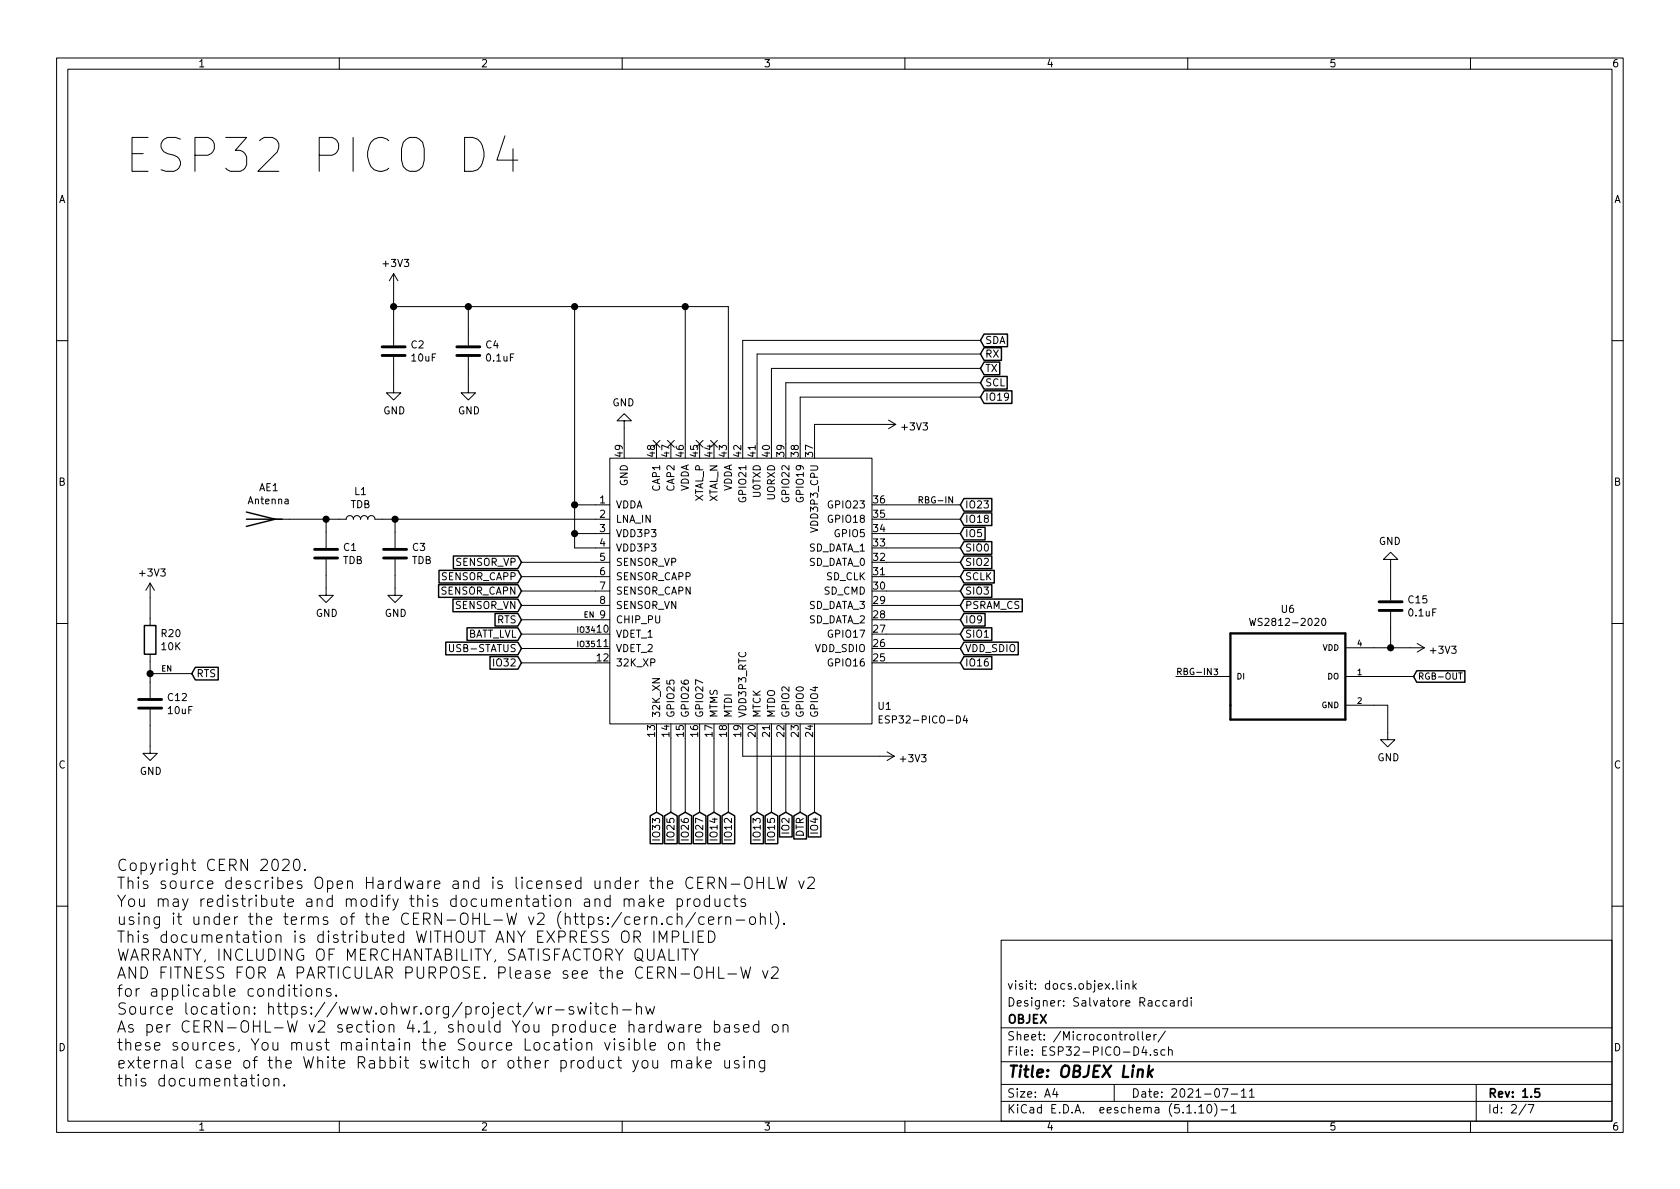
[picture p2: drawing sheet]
<svg xmlns="http://www.w3.org/2000/svg" width="297mm" height="210mm" viewBox="0 0 297 210" stroke-linecap="round" stroke-linejoin="round" font-family="sans-serif">
<g fill="none" stroke="#000" stroke-width=".18">
<path d="M10 10.3h277v189.9h-277zM12 12.2h273v186.1h-273zM60 10.3v1.9M110 10.3v1.9M160 10.3v1.9M210 10.3v1.9M260 10.3v1.9M89.3 24l-1.4 4.3h3.7M90.7 26.3v4M69.6 48.4l-.8 1.3M69.6 48.4v12.7M69.6 48.4l.8 1.3"/>
<path d="M69.6 54.2h59.2v24.3M82.8 54.2v6.9M101.6 54.2v42.7h6.2M121.2 54.2v24.3M10 60.2h2M69.6 63.1v6.4h1.3l-1.3 1.2-1.3-1.2h1.3M82.8 63.1v6.4h1.3l-1.3 1.2-1.3-1.2h1.3M110.4 74.4h1.2l-1.2-1.3-1.3 1.3h1.3v4.1M115.5 77.9l1.2 1.2M116.7 77.9l-1.2 1.2M118 77.9l1.2 1.2M119.2 77.9l-1.2 1.2"/>
<path d="M123.1 77.9l1.2 1.2M124.3 77.9l-1.2 1.2M125.6 77.9l1.2 1.2M126.8 77.9l-1.2 1.2M157.1 74.3l1.3 .8M158.4 75.1h-14.4v3.4M158.4 75.1l-1.3 .7M173.4 65.1h-37v13.4M173.4 70.2h-31.9v8.3M173.4 67.7h-34.5v10.8M173.4 62.6h-39.5v15.9M173.4 60.2h-42.1v18.3"/>
<path d="M285 60.2h2M48.6 91.8h12.6a.63 .63 0 0 1 .6-.6 .63 .63 0 0 1 .7 .6 .63 .63 0 0 1 .6-.6 .63 .63 0 0 1 .7 .6 .63 .63 0 0 1 .6-.6 .63 .63 0 0 1 .6 .6 .63 .63 0 0 1 .7-.6 .63 .63 0 0 1 .6 .6h41.5M57.7 98.9v6.4h1.2l-1.2 1.2-1.3-1.2h1.3M57.7 91.8v5.1M69.8 98.9v6.4h1.3l-1.3 1.2-1.2-1.2h1.2M69.8 91.8v5.1M92.2 99.4h15.6M101.6 89.3h6.2M101.6 94.4h6.2M107.8 81h46.4v47h-46.4zM156.7 91.8h13.1M156.7 89.3h13.1"/>
<path d="M156.7 94.4h13.1M156.7 96.9h13.1M156.7 99.4h13.1M168.4 87.8v1.1l-.6-1.1v1.1M245.9 98.9h1.2l-1.2-1.2-1.3 1.2h1.3v7.3M10 110.3h2M26.5 103.1v7.5M26.5 115.7v7.7M26.5 103.1l-.7 1.3M26.5 103.1l.8 1.3M26.5 119.1h7.4M79.5 114v1l.2 .2h.4l.1-.2v-1"/>
<path d="M92.2 102h15.6M92.2 104.5h15.6M92.2 107.1h15.6M92.2 109.6h15.6M92.2 114.7h13.1M92.2 112.1h13.1M92.2 117.2h13.1M156.7 102h13.1M156.7 104.5h13.1M156.7 107.1h13.1M156.7 109.6h13.1M156.7 114.7h13.1"/>
<path d="M156.7 112.1h13.1M156.7 117.2h13.1M207.9 119.6h9.7M214.1 118.2v1.1l-.6-1.1v1.1M220.9 109.3l.3 1.3 .3-.9 .2 .9 .3-1.3M233.8 109.5l.2-.2a.67 .67 0 0 1 .4 .7 .67 .67 0 0 1-.4 .6l-.3-.5zM237.9 119.6h12M237.9 114.5h13.9M245.9 108.2v6.3M250.6 113.8l1.2 .7M251.8 114.5l-1.2 .8M257.9 119h.6"/>
<path d="M285 110.3h2M26.5 125.5v7.7h1.3l-1.3 1.3-1.2-1.3h1.2M116.1 130.6v13M118.6 130.6v13M121.2 130.6v13M123.7 130.6v13M126.2 130.6v13M128.8 130.6v13M131.3 130.6v3.1h26.8M133.9 130.6v13M136.4 130.6v13M138.9 130.6v13"/>
<path d="M141.5 130.6v13M144 130.6v13M155.4 127.2h.5M156 126.6h-.6v1.3h.6M156.8 133l1.3 .7M158.1 133.7l-1.3 .8M170.6 126.5l-.3 .9h.8M170.9 127v.9M237.9 124.7h7.5v6.1h1.2l-1.2 1.3-1.3-1.3h1.3M50 152.1l.3-.2h.4a.49 .49 0 0 1 .4 .6l-.1 .3-1.1 1.1h1.2M52.1 152.1a.49 .49 0 0 1 .5-.2 .49 .49 0 0 1 .3 .4 1.03 1.03 0 0 1-.6 1.6 1.18 1.18 0 0 1-.3-1.6zM53.9 153.7v.2l-.1-.1 .1-.1v.2"/>
<path d="M110.4 159.2a.49 .49 0 0 1 .8 0v1.1M110.4 158.9v1.4M111.2 159.2l.1-.2a.48 .48 0 0 1 .8 .2v1.1M113 159l.2-.1 .6 .1 .1 1.3M113.9 159.4l-.7 .1a.39 .39 0 0 0-.3 .4 .39 .39 0 0 0 .3 .4l.7-.1M114.9 158.3v2M115 159.5l.6 .8M115.6 158.9l-.7 .8M116.4 159.6l.9-.2-.1-.4-.5-.1-.3 .3 .1 1 .2 .1 .5-.1M119.7 159l.6-.1 .4 .4v.6l-.2 .3-.2 .1-.6-.1M119.7 158.9v2.1M121.5 158.9v1.4"/>
<path d="M122.1 158.9l-.4 .1-.2 .3M122.8 159.2a.55 .55 0 0 1 .5-.3 .55 .55 0 0 1 .4 .4v.6a.55 .55 0 0 1-.5 .4 .55 .55 0 0 1-.5-.4zM123.4 156.1h.6M124.3 155.1h-.9v2h.9M125.2 156.2h.7a.54 .54 0 0 0 .4-.6 .54 .54 0 0 0-.4-.5h-.7v2M125.5 159l-.6-.1-.4 .4v.6l.2 .3 .2 .1 .6-.1M125.5 158.3v2M125.7 156.2l.6 .9M126.4 158.9l.1 1.3a.53 .53 0 0 0 .8-.1M127.3 158.9v1.4M128.3 155.1v2l-1.1-2v2M129.1 159l-.6-.1-.4 .4v.6l.2 .3 .2 .1 .6-.1"/>
<path d="M129.3 156.4h1.5M129.7 158.9h.7M129.9 158.3v1.7l.1 .2 .4 .1M131.8 155.4a.66 .66 0 0 1 .7-.3 .66 .66 0 0 1 .5 .7v.6a.66 .66 0 0 1-.3 .7 .66 .66 0 0 1-.7-.1 1.58 1.58 0 0 1-.2-1.6zM131.8 159a.5 .5 0 0 0-.8 .2l.1 .3a.68 .68 0 0 1 .8 .4l-.1 .3-.2 .1-.6-.1M133.9 155.1v2M133.9 156.1h1.1M135 155.1v2M136 155.1v2h.9M137.4 155.1l.5 2 .4-1.4 .3 1.4 .5-2M141.2 155.8l.5 1.3 .5-1.3M142.8 155.3l.3-.2h.5l.3 .2 .1 .4-.1 .3-1.2 1.1h1.3"/>
<path d="M10 160.2h2M51.8 174.8h.8M52.1 174.2v1.7l.1 .2 .4 .1M53.2 174.2v.1h.1l-.1-.1v.1M53.2 174.8v1.4M54.2 175a.55 .55 0 0 1 .5-.2 .55 .55 0 0 1 .4 .4v.6a.56 .56 0 0 1-.5 .4 .56 .56 0 0 1-.5-.4zM56 175a.5 .5 0 0 1 .8 .1v1.1M56 174.8v1.4M58.5 174.9l-.5-.1-.3 .3 .1 .3 .7 .2 .1 .2-.1 .3-.2 .1-.6-.1M59.4 176l.1 .1-.1 .1-.1-.1 .1-.1v.2M94.7 178l.4 1.3 .4-.9 .3 .9 .4-1.3M97 178v1.3"/>
<path d="M97.6 178l-.4 .1-.2 .3M98.2 178.6h1.5M101.4 178.1l-.5-.1-.3 .3 .1 .3 .7 .2 .1 .2-.1 .2-.2 .1-.6-.1M102.1 178l.4 1.3 .4-.9 .4 .9 .4-1.3M104.4 177.3l-.1 .1h.2l-.1-.1v.2M104.4 178v1.3M105.1 178h.8M105.4 177.3v1.7l.1 .2 .4 .1M107.4 178.1l-.6-.1-.3 .4v.6l.1 .2 .2 .1 .6-.1M108.3 178.2a.52 .52 0 0 1 .7-.1l.1 1.2M108.3 177.3v2M110.1 178.6h1.5"/>
<path d="M112.2 162.8l.9-.2-.1-.4-.5-.1-.3 .3 .1 1 .2 .1 .5-.1M112.5 178.2a.5 .5 0 0 1 .9 .1v1M112.5 177.3v2M114 162.1v1.4M114.2 178l.4 1.3 .3-.9 .4 .9 .4-1.3M114.6 162.1l-.4 .1-.2 .3M115.2 162.3a.49 .49 0 0 1 .9 .1v1.1M115.2 162.1v1.4M115.6 164.6v2M116.6 166.6v-2l.6 1.5 .7-1.5v2M117 163.3l.1 .1-.1 .1-.1-.1 .1-.1v.2M118.9 162.2l-.6-.1-.4 .4v.6l.2 .3 .2 .1 .6-.1"/>
<path d="M118.9 165.7h.7a.54 .54 0 0 0 .4-.5 .54 .54 0 0 0-.4-.6h-.7v2M119.7 162.3a.47 .47 0 0 1 .9 .1v1.1M119.7 161.5v2M120.9 164.6v2h.9M122.1 167.8l.7 1.1 .6-1.1M122.5 164.6v2M122.8 168.9v.9M123 161.4l-1.7 2.6M123.4 165.6h.7M124.4 164.6h-1v2h1M124.5 162.2l-.6-.1-.4 .4v.6l.2 .3 .2 .1 .6-.1M125 171v2"/>
<path d="M125 171.9h1.1M125.3 162.8l.9-.2-.1-.4-.5-.1-.3 .3 .1 1 .2 .1 .5-.1M125.3 164.6a1.06 1.06 0 0 1 1.1 .7 1.06 1.06 0 0 1-.4 1.2l-.7 .1zM126.1 171v2M127.1 171v2h.9M127.1 162.1v1.4M127.7 162.1l-.4 .1-.2 .3M128.3 162.3a.52 .52 0 0 1 .8-.1l.1 1.3M128.3 162.1v1.4M128.7 172.2h1.5M130.1 162.7h1.6M131 171l.5 2 .4-1.5 .3 1.5 .5-2"/>
<path d="M132.6 162.3a.55 .55 0 0 1 .6-.2 .55 .55 0 0 1 .4 .4v.6a.54 .54 0 0 1-.5 .4 .54 .54 0 0 1-.6-.4zM134.4 162.3a.49 .49 0 0 1 .9 .1v1.1M134.4 161.5v2M134.8 171.6l.5 1.4 .5-1.4M136.2 161.5v1.7l.4 .3M136.4 171.2l.3-.2h.5l.3 .2 .1 .3-.1 .4-1.2 1.1h1.3M137.1 161.2a2.29 2.29 0 0 1 0 3M138.6 163.3l.1 .1-.1 .1v-.2v.2M177 166.3h108v32h-108zM197.5 173.4v1.3l.2 .2M198.3 173.4v.2M198.3 173.9v1"/>
<path d="M199 174.1l.2-.2 .3 .1 .1 .9M199 173.9v1M200.3 173.4v1.5M200.5 174.4l.4 .5M200.9 173.9l-.6 .6M206.3 177l-.4-.1-.3 .3 .1 .6 .2 .1 .4-.1M207 177h.5l.1 .9M207.6 177.3l-.5 .1-.2 .2 .1 .2 .1 .1 .5-.1M208.3 176.9v1M208.8 176.9l-.3 .1-.2 .2M209.9 177l-.4-.1-.3 .3v.6l.3 .1 .4-.1M209.9 176.4v1.5"/>
<path d="M210.6 176.4v.2M210.6 176.9v1M285 160.2h2M45.7 190.7v1.3M46.7 190.8a.52 .52 0 0 1 .9 .3v.6a.54 .54 0 0 1-.5 .4 .54 .54 0 0 1-.6-.4v-.6zM48.4 190.9a.52 .52 0 0 1 .8-.1l.1 1.2M48.4 190.7v1.3M50.3 191.8v.2l-.1-.1 .1-.1v.2M60 198.3v1.9M106.9 184.3l.5 1.4 .5-1.4M108.6 184.3v1.4M110 198.3v1.9"/>
<path d="M110.3 184.4l-.5-.1-.3 .3 .1 .3 .7 .2 .1 .2-.1 .3-.2 .1-.6-.1M111.2 184.3v1.4M111.9 187.5l.5 1.4M112.2 184.4l.6-.1 .3 .4v.6l-.2 .3-.1 .1-.6-.1M112.2 183.7v2M112.9 187.5l-.7 1.9-.3 .1M113.7 187.6a.52 .52 0 0 1 .9 .3v.6a.54 .54 0 0 1-.6 .4 .54 .54 0 0 1-.5-.4v-.6zM114 183.7v1.7l.3 .3M114.9 185l1-.2-.1-.4-.6-.1-.3 .3 .1 1 .2 .1 .6-.1M115.4 187.5l.1 1.3a.52 .52 0 0 0 .8-.1M116.3 187.5v1.4M117.7 181.2l.4 1.3 .4-.9 .4 .9 .4-1.3"/>
<path d="M118.3 184.6a.55 .55 0 0 1 .5-.3 .55 .55 0 0 1 .5 .4v.6a.55 .55 0 0 1-.6 .4 .55 .55 0 0 1-.5-.4zM118.8 187.7a.52 .52 0 0 1 .7-.1l.1 1.3M118.8 187.5v1.4M119.6 187.8l.1-.2a.48 .48 0 0 1 .8 .2v1.1M120 181.3l.2-.1 .6 .1 .1 1.2M120.1 184.6a.47 .47 0 0 1 .9 0v1.1M120.1 184.3v1.4M120.9 181.7l-.7 .1a.39 .39 0 0 0-.3 .3 .39 .39 0 0 0 .3 .4l.7-.1M121.4 187.6l.2-.1 .6 .1 .1 1.3M121.8 181.2v1.3M122.3 188l-.7 .1a.39 .39 0 0 0-.3 .4 .39 .39 0 0 0 .3 .4l.7-.1M122.4 181.2l-.4 .1-.2 .3"/>
<path d="M123 181.8l.9-.1-.1-.4-.5-.1-.3 .3 .1 .9 .2 .1 .5-.1M123.2 184.3h.7M123.3 186.9v2M123.4 183.7v1.7l.1 .2 .4 .1M123.4 188.1l.6 .8M124 187.5l-.7 .8M124.6 184.6a.5 .5 0 0 1 .9 0v1.1M124.6 183.7v2M124.8 188.2l1-.2-.1-.4-.6-.1-.3 .3 .1 1 .2 .1 .6-.1M126.3 181.3l.6-.1 .4 .4v.5l-.2 .3-.2 .1-.6-.1M126.3 185l1-.2-.1-.4-.6-.1-.3 .3 .1 1 .2 .1 .6-.1M126.3 180.5v2"/>
<path d="M128.1 181.3l.2-.1 .6 .1 .1 1.2M128.1 187.5l.1 1.3a.52 .52 0 0 0 .8-.1M129 181.7l-.7 .1a.39 .39 0 0 0-.3 .3 .39 .39 0 0 0 .3 .4l.7-.1M129 187.5v1.4M130.6 181.3a.48 .48 0 0 0-.8 .2l.1 .3a.68 .68 0 0 1 .8 .3l-.3 .4-.6-.1M130.6 187.6a.48 .48 0 0 0-.8 .2l.1 .3a.68 .68 0 0 1 .8 .4l-.3 .4-.6-.1M131.5 181.8l.9-.1-.1-.4-.5-.1-.3 .3 .1 .9 .2 .1 .5-.1M131.6 186.9l-.1 .1h.2l-.1-.1v.1M131.6 187.5v1.4M132.5 187.7a.49 .49 0 0 1 .9 .1v1.1M132.5 187.5v1.4M134.2 181.3l-.6-.1-.4 .4v.5l.2 .3 .2 .1 .6-.1"/>
<path d="M134.2 180.5v2M135.2 187.5v1.6a.56 .56 0 0 1-.9 .3M135.2 187.6l-.6-.1-.4 .4v.6l.2 .3 .2 .1 .6-.1M136.6 181.4a.55 .55 0 0 1 .6-.2 .55 .55 0 0 1 .4 .4v.5a.54 .54 0 0 1-.5 .4 .54 .54 0 0 1-.5-.4zM138.5 181.4a.49 .49 0 0 1 .8 .1v1M138.5 181.2v1.3M160 198.3v1.9M177 194.8h108M177 191.8h108M177 187.8h108M177 181.8h108M186.5 192.5l-.4 1h1"/>
<path d="M186.8 193v1M197 191.8v3M199.8 183.1l.3-.2 .4 .2v.7l-.2 .1-.5-.1zM201.2 182.4v1.3l.2 .2M202 182.4v1.3l.2 .2M202.3 185l-.4 1.1h.9M202.6 185.6v1M202.7 183.4l.7-.1-.1-.3-.4-.1-.2 .2 .1 .7h.5M203.4 186.5v.1M204 182.9v1M204.5 182.9l-.5 .3M204.6 185.7a.37 .37 0 0 0-.6 .1l.1 .2 .5 .2 .1 .1-.2 .3-.5-.1"/>
<path d="M206 185.7l-.5-.1-.2 .3v.6l.2 .1 .5-.1M206 182.3l-1.3 2M206.6 185.7h.1a.37 .37 0 0 1 .6 .1v.8M206.6 185.1v1.5M210 198.3v1.9M211.3 196.7v.1M212 195.8l.4-.5v1.5M212 196.8h.8M213.5 195.5l.2-.2a.81 .81 0 0 1 .6 .6 .81 .81 0 0 1-.3 .8l-.1 .1a.79 .79 0 0 1-.4-1.3zM214.8 195.1a1.79 1.79 0 0 1 0 2.3M215.9 196.3h1.1M216.1 192.5h1l-.6 1.5"/>
<path d="M217.7 195.8l.4-.5v1.5M217.7 193.5h1.1M217.7 196.8h.8M219.5 193l.4-.5v1.5M219.5 194h.8M220.9 193l.4-.5v1.5M220.9 194h.9M260 198.3v1.9M261 191.8v6.5M269.8 195.2l-1.2 2M270.2 195.3h1l-.6 1.5"/>
</g>
<path d="M272.2 192.5h-.8v.7l.2-.1 .5 .1 .1 .2v.5l-.2 .1-.6-.1" fill="none" stroke="#000" stroke-width=".3"/>
<path d="M217.6 112h20.3v15.2h-20.3zM203.2 188.4l-.3 2M203.2 189.7l.5 .7M203.9 189.1l-.9 .8" fill="none" stroke="#000" stroke-width=".41"/>
<path d="M67.6 62.9h4M67.6 61.3h4M80.8 62.9h4M80.8 61.3h4M55.6 98.7h4.1M55.6 97.1h4.1M67.8 98.7h4.1M67.8 97.1h4.1M243.8 107.9h4.1M243.8 106.4h4.1M24.5 125.2h4.1M24.5 123.7h4.1" fill="none" stroke="#000" stroke-width=".51"/>
<g fill="none" stroke="#000" stroke-width=".25">
<path d="M174 59.1h4.1v2.2h-4.1l-.6-1.1zM174 64h2.8v2.3h-2.8l-.6-1.2zM174 69.1h4.9v2.2h-4.9l-.6-1.1zM174 66.6h4.1v2.2h-4.1l-.6-1.1zM174 61.5h3.1v2.2h-3.1l-.6-1.1zM43.6 90.5l5 1.3-5 1.3M43.6 91.8h6.3M80.2 98.3h11.4l.6 1.1-.6 1.2h-11.4zM170.4 93.2h3.8v2.3h-3.8l-.6-1.1zM170.4 98.3h5v2.3h-5l-.6-1.2zM170.4 95.8h5v2.2h-5l-.6-1.1zM170.4 90.7h5v2.2h-5l-.6-1.1z"/>
<path d="M170.4 88.2h5v2.2h-5l-.6-1.1zM25.5 110.6h2.1v5.1h-2.1zM34.5 118h4.1v2.2h-4.1l-.6-1.1zM77.5 103.4h14.1l.6 1.1-.6 1.1h-14.1zM77.6 100.9h14l.6 1.1-.6 1.1h-14zM78.8 113.6h12.8l.6 1.1-.6 1.1h-12.8zM80.1 105.9h11.5l.6 1.2-.6 1.1h-11.5zM82.6 111h9l.6 1.1-.6 1.2h-9zM86.6 116.1h5l.6 1.1-.6 1.1h-5zM87.5 108.5h4.1l.6 1.1-.6 1.1h-4.1zM170.4 113.6h9.6v2.2h-9.6l-.6-1.1zM170.4 111h5v2.3h-5l-.6-1.2z"/>
<path d="M170.4 105.9h10.3v2.3h-10.3l-.6-1.1zM170.4 103.4h5v2.2h-5l-.6-1.1zM170.4 100.9h5.4v2.2h-5.4l-.6-1.1zM170.4 108.5h3.8v2.2h-3.8l-.6-1.1zM170.4 116.1h5v2.2h-5l-.6-1.1zM250.5 118.6h8.5v2h-8.5l-.6-1zM115 144.3l1.1-.7 1.1 .7v4.9h-2.2zM117.5 144.3l1.1-.7 1.1 .7v4.9h-2.2zM120 144.3l1.2-.7 1.1 .7v4.9h-2.3zM122.6 144.3l1.1-.7 1.1 .7v4.9h-2.2zM125.1 144.3l1.1-.7 1.2 .7v4.9h-2.3zM127.7 144.3l1.1-.7 1.1 .7v4.9h-2.2z"/>
<path d="M132.7 144.3l1.2-.7 1.1 .7v4.9h-2.3zM135.3 144.3l1.1-.7 1.1 .7v4.9h-2.2zM137.8 144.3l1.1-.7 1.2 .7v3.7h-2.3zM140.4 144.3l1.1-.7 1.1 .7v4.1h-2.2zM142.9 144.3l1.1-.7 1.1 .7v3.7h-2.2z"/>
</g>
<g fill="#000" stroke="#000" stroke-width=".25">
<circle cx="69.6" cy="54.2" r=".51"/>
<circle cx="82.8" cy="54.2" r=".51"/>
<circle cx="101.6" cy="54.2" r=".51"/>
<circle cx="121.2" cy="54.2" r=".51"/>
<circle cx="57.7" cy="91.8" r=".51"/>
<circle cx="69.9" cy="91.8" r=".51"/>
<circle cx="101.6" cy="94.4" r=".51"/>
<circle cx="101.6" cy="89.3" r=".51"/>
<circle cx="26.5" cy="119.1" r=".51"/>
<circle cx="245.9" cy="114.5" r=".51"/>
</g>
<text font-size="8.3" x="21.8" y="30.6">ESP32 PICO D4</text>
<g font-size="2.8">
<text x="20.6" y="154">Copyright CERN 2020.</text>
<text x="20.6" y="157.2">This source describes Open Hardware and is licensed under the CERN-OHLW v2</text>
<text x="20.6" y="160.4">You may redistribute and modify this documentation and make products</text>
<text x="20.6" y="163.6">using it under the terms of the CERN-OHL-W v2 (https:/cern.ch/cern-ohl).</text>
<text x="20.6" y="166.7">This documentation is distributed WITHOUT ANY EXPRESS OR IMPLIED</text>
<text x="20.6" y="169.9">WARRANTY, INCLUDING OF MERCHANTABILITY, SATISFACTORY QUALITY</text>
<text x="20.6" y="173.1">AND FITNESS FOR A PARTICULAR PURPOSE. Please see the CERN-OHL-W v2</text>
<text x="20.6" y="176.3">for applicable conditions.</text>
<text x="20.6" y="179.4">Source location: https://www.ohwr.org/project/wr-switch-hw</text>
<text x="20.6" y="182.6">As per CERN-OHL-W v2 section 4.1, should You produce hardware based on</text>
<text x="20.6" y="185.8">these sources, You must maintain the Source Location visible on the</text>
<text x="20.6" y="189">external case of the White Rabbit switch or other product you make using</text>
<text x="178" y="190.5">Title: OBJEX Link</text>
<text x="20.6" y="192.1">this documentation.</text>
</g>
<g font-size="2.1">
<text x="178" y="178">Designer: Salvatore Raccardi</text>
<text x="178" y="175">visit: docs.objex.link</text>
<text x="178" y="184">Sheet: /Microcontroller/</text>
<text x="178" y="181">OBJEX</text>
<text x="178" y="186.7">File: ESP32-PICO-D4.sch</text>
<text x="178" y="196.9">KiCad E.D.A. eeschema (5.1.10)-1</text>
<text x="178" y="194.1">Size: A4</text>
<text x="200" y="194.1">Date: 2021-07-11</text>
<text x="263" y="194.1">Rev: 1.5</text>
<text x="263" y="196.9">Id: 2/7</text>
</g>
<g font-size="1.8">
<text x="35" y="11.9">1</text>
<text x="85" y="11.9">2</text>
<text x="135" y="11.9">3</text>
<text x="185" y="11.9">4</text>
<text x="235" y="11.9">5</text>
<text x="285" y="11.9">6</text>
<text x="10.4" y="35.9">A</text>
<text x="285.4" y="35.9">A</text>
<text x="67.9" y="47.2">+3V3</text>
<text x="72.7" y="61.6">C2</text>
<text x="72.8" y="63.9">10uF</text>
<text x="85.9" y="61.6">C4</text>
<text x="86.1" y="63.9">0.1uF</text>
<text x="174.1" y="65.8">TX</text>
<text x="174.1" y="63.2">RX</text>
<text x="174.1" y="60.8">SDA</text>
<text x="108.3" y="71.9">GND</text>
<text x="174.1" y="70.9">IO19</text>
<text x="174.1" y="68.3">SCL</text>
<text x="67.8" y="73.3">GND</text>
<text x="81" y="73.3">GND</text>
<text x="159.6" y="76.1">+3V3</text>
<text x="110.1" y="80.7" transform="rotate(-90 110.1 80.7)">49</text>
<text x="115.8" y="80.7" transform="rotate(-90 115.8 80.7)">48</text>
<text x="118.4" y="80.7" transform="rotate(-90 118.4 80.7)">47</text>
<text x="120.9" y="80.7" transform="rotate(-90 120.9 80.7)">46</text>
<text x="123.4" y="80.7" transform="rotate(-90 123.4 80.7)">45</text>
<text x="126" y="80.7" transform="rotate(-90 126 80.7)">44</text>
<text x="128.5" y="80.7" transform="rotate(-90 128.5 80.7)">43</text>
<text x="131.1" y="80.7" transform="rotate(-90 131.1 80.7)">42</text>
<text x="133.6" y="80.7" transform="rotate(-90 133.6 80.7)">41</text>
<text x="136.1" y="80.7" transform="rotate(-90 136.1 80.7)">40</text>
<text x="138.7" y="80.7" transform="rotate(-90 138.7 80.7)">39</text>
<text x="141.2" y="80.7" transform="rotate(-90 141.2 80.7)">38</text>
<text x="143.8" y="80.7" transform="rotate(-90 143.8 80.7)">37</text>
<text x="10.4" y="85.9">B</text>
<text x="44" y="89.2">Antenna</text>
<text x="45.8" y="86.9">AE1</text>
<text x="62" y="89.9">TDB</text>
<text x="62.7" y="87.5">L1</text>
<text x="106.1" y="89">1</text>
<text x="108.8" y="89.9">VDDA</text>
<text x="111" y="86" transform="rotate(-90 111 86)">GND</text>
<text x="116.7" y="86.8" transform="rotate(-90 116.7 86.8)">CAP1</text>
<text x="119.3" y="86.8" transform="rotate(-90 119.3 86.8)">CAP2</text>
<text x="121.8" y="87" transform="rotate(-90 121.8 87)">VDDA</text>
<text x="124.3" y="88.8" transform="rotate(-90 124.3 88.8)">XTAL_P</text>
<text x="126.9" y="88.9" transform="rotate(-90 126.9 88.9)">XTAL_N</text>
<text x="129.4" y="87" transform="rotate(-90 129.4 87)">VDDA</text>
<text x="132" y="88.4" transform="rotate(-90 132 88.4)">GPIO21</text>
<text x="134.5" y="87.8" transform="rotate(-90 134.5 87.8)">U0TXD</text>
<text x="137" y="88.4" transform="rotate(-90 137 88.4)">UORXD</text>
<text x="139.6" y="88.4" transform="rotate(-90 139.6 88.4)">GPIO22</text>
<text x="142.1" y="88.4" transform="rotate(-90 142.1 88.4)">GPIO19</text>
<text x="146.8" y="89.9">GPIO23</text>
<text x="154.5" y="89">36</text>
<text x="170.6" y="89.9">IO23</text>
<text x="285.4" y="85.9">B</text>
<text x="106.1" y="91.6">2</text>
<text x="106.1" y="94.1">3</text>
<text x="108.8" y="92.5">LNA_IN</text>
<text x="108.8" y="95">VDD3P3</text>
<text x="144.7" y="93.6" transform="rotate(-90 144.7 93.6)">VDD3P3_CPU</text>
<text x="146.8" y="92.5">GPIO18</text>
<text x="147.8" y="95">GPIO5</text>
<text x="154.5" y="94.1">34</text>
<text x="154.5" y="91.6">35</text>
<text x="170.6" y="95">IO5</text>
<text x="170.6" y="92.5">IO18</text>
<text x="24.8" y="101.9">+3V3</text>
<text x="60.6" y="99.7">TDB</text>
<text x="60.8" y="97.4">C1</text>
<text x="72.8" y="99.7">TDB</text>
<text x="73" y="97.4">C3</text>
<text x="80.6" y="100.1">SENSOR_VP</text>
<text x="106.1" y="96.6">4</text>
<text x="106.1" y="99.2">5</text>
<text x="106.1" y="101.7">6</text>
<text x="108.8" y="97.5">VDD3P3</text>
<text x="108.8" y="100.1">SENSOR_VP</text>
<text x="142.8" y="100.1">SD_DATA_0</text>
<text x="142.8" y="97.5">SD_DATA_1</text>
<text x="154.5" y="101.7">31</text>
<text x="154.5" y="99.2">32</text>
<text x="154.5" y="96.6">33</text>
<text x="170.6" y="100.1">SIO2</text>
<text x="170.6" y="97.5">SIO0</text>
<text x="243.8" y="96.4">GND</text>
<text x="78" y="105.2">SENSOR_CAPN</text>
<text x="78.1" y="102.6">SENSOR_CAPP</text>
<text x="80.5" y="107.7">SENSOR_VN</text>
<text x="106.1" y="104.3">7</text>
<text x="106.1" y="106.8">8</text>
<text x="108.8" y="102.6">SENSOR_CAPP</text>
<text x="108.8" y="105.2">SENSOR_CAPN</text>
<text x="108.8" y="107.7">SENSOR_VN</text>
<text x="142.8" y="107.7">SD_DATA_3</text>
<text x="145.7" y="105.2">SD_CMD</text>
<text x="146.1" y="102.6">SD_CLK</text>
<text x="154.5" y="106.8">29</text>
<text x="154.5" y="104.3">30</text>
<text x="170.6" y="107.7">PSRAM_CS</text>
<text x="170.6" y="105.2">SIO3</text>
<text x="170.6" y="102.6">SCLK</text>
<text x="249.1" y="106.7">C15</text>
<text x="28.6" y="112.7">R20</text>
<text x="55.8" y="109.1">GND</text>
<text x="68" y="109.1">GND</text>
<text x="82.4" y="112.8">BATT_LVL</text>
<text x="87.9" y="110.2">RTS</text>
<text x="105.6" y="111.9">10</text>
<text x="106.1" y="109.3">9</text>
<text x="108.8" y="112.8">VDET_1</text>
<text x="108.8" y="110.2">CHIP_PU</text>
<text x="142.8" y="110.2">SD_DATA_2</text>
<text x="146.8" y="112.8">GPIO17</text>
<text x="154.5" y="111.9">27</text>
<text x="154.5" y="109.3">28</text>
<text x="170.6" y="112.8">SIO1</text>
<text x="170.6" y="110.2">IO9</text>
<text x="222.1" y="110.7">WS2812-2020</text>
<text x="226.6" y="108.4">U6</text>
<text x="249.2" y="109">0.1uF</text>
<text x="28.6" y="115">10K</text>
<text x="34.7" y="119.8">RTS</text>
<text x="80" y="115.3">USB-STATUS</text>
<text x="87.6" y="117.9">IO32</text>
<text x="105.6" y="114.4">11</text>
<text x="105.6" y="117">12</text>
<text x="108.8" y="115.3">VDET_2</text>
<text x="108.8" y="117.9">32K_XP</text>
<text x="144.1" y="115.3">VDD_SDIO</text>
<text x="146.8" y="117.9">GPIO16</text>
<text x="154.5" y="117">25</text>
<text x="154.5" y="114.4">26</text>
<text x="170.6" y="115.3">VDD_SDIO</text>
<text x="170.6" y="117.9">IO16</text>
<text x="253.1" y="115.6">+3V3</text>
<text x="29.7" y="124">C12</text>
<text x="155.3" y="125.5">U1</text>
<text x="29.8" y="126.3">10uF</text>
<text x="115.8" y="130.2" transform="rotate(-90 115.8 130.2)">13</text>
<text x="116.7" y="127" transform="rotate(-90 116.7 127)">32K_XN</text>
<text x="118.4" y="130.2" transform="rotate(-90 118.4 130.2)">14</text>
<text x="119.3" y="127" transform="rotate(-90 119.3 127)">GPIO25</text>
<text x="120.9" y="130.2" transform="rotate(-90 120.9 130.2)">15</text>
<text x="121.8" y="127" transform="rotate(-90 121.8 127)">GPIO26</text>
<text x="123.4" y="130.2" transform="rotate(-90 123.4 130.2)">16</text>
<text x="124.3" y="127" transform="rotate(-90 124.3 127)">GPIO27</text>
<text x="126" y="130.2" transform="rotate(-90 126 130.2)">17</text>
<text x="126.9" y="127" transform="rotate(-90 126.9 127)">MTMS</text>
<text x="128.5" y="130.2" transform="rotate(-90 128.5 130.2)">18</text>
<text x="129.4" y="127" transform="rotate(-90 129.4 127)">MTDI</text>
<text x="131.1" y="130.2" transform="rotate(-90 131.1 130.2)">19</text>
<text x="132" y="127" transform="rotate(-90 132 127)">VDD3P3_RTC</text>
<text x="133.6" y="130.2" transform="rotate(-90 133.6 130.2)">20</text>
<text x="134.5" y="127" transform="rotate(-90 134.5 127)">MTCK</text>
<text x="136.1" y="130.2" transform="rotate(-90 136.1 130.2)">21</text>
<text x="137" y="127" transform="rotate(-90 137 127)">MTDO</text>
<text x="138.7" y="130.2" transform="rotate(-90 138.7 130.2)">22</text>
<text x="139.6" y="127" transform="rotate(-90 139.6 127)">GPIO2</text>
<text x="141.2" y="130.2" transform="rotate(-90 141.2 130.2)">23</text>
<text x="142.1" y="127" transform="rotate(-90 142.1 127)">GPIO0</text>
<text x="143.8" y="130.2" transform="rotate(-90 143.8 130.2)">24</text>
<text x="144.7" y="127" transform="rotate(-90 144.7 127)">GPIO4</text>
<text x="156.6" y="127.9">ESP32-PICO-D4</text>
<text x="10.4" y="135.9">C</text>
<text x="24.7" y="137">GND</text>
<text x="159.4" y="134.8">+3V3</text>
<text x="243.5" y="134.6">GND</text>
<text x="285.4" y="135.9">C</text>
<text x="116.7" y="148.3" transform="rotate(-90 116.7 148.3)">IO33</text>
<text x="119.3" y="148.3" transform="rotate(-90 119.3 148.3)">IO25</text>
<text x="121.8" y="148.3" transform="rotate(-90 121.8 148.3)">IO26</text>
<text x="124.3" y="148.3" transform="rotate(-90 124.3 148.3)">IO27</text>
<text x="126.9" y="148.3" transform="rotate(-90 126.9 148.3)">IO14</text>
<text x="129.4" y="148.3" transform="rotate(-90 129.4 148.3)">IO12</text>
<text x="134.5" y="148.3" transform="rotate(-90 134.5 148.3)">IO13</text>
<text x="137" y="148.3" transform="rotate(-90 137 148.3)">IO15</text>
<text x="139.6" y="147.3" transform="rotate(-90 139.6 147.3)">IO2</text>
<text x="142.1" y="148.1" transform="rotate(-90 142.1 148.1)">DTR</text>
<text x="144.7" y="147.3" transform="rotate(-90 144.7 147.3)">IO4</text>
<text x="10.4" y="185.9">D</text>
<text x="285.4" y="185.9">D</text>
<text x="35" y="199.9">1</text>
<text x="85" y="199.9">2</text>
<text x="135" y="199.9">3</text>
<text x="185" y="199.9">4</text>
<text x="235" y="199.9">5</text>
<text x="285" y="199.9">6</text>
</g>
<g font-size="1.6">
<text x="162.2" y="89">RBG-IN</text>
<text x="207.9" y="119.4">RBG-IN</text>
<text x="250.6" y="120.2">RGB-OUT</text>
</g>
<g font-size="1.4">
<text x="101.9" y="111.9">IO34</text>
<text x="103.1" y="109.2">EN</text>
<text x="28.4" y="118.7">EN</text>
<text x="101.9" y="114.4">IO35</text>
<text x="214.6" y="119.4">3</text>
<text x="233.9" y="115.1">VDD</text>
<text x="240" y="119.4">1</text>
<text x="240" y="114.3">4</text>
<text x="218.6" y="120.1">DI</text>
<text x="233.7" y="125.2">GND</text>
<text x="234.7" y="120.1">DO</text>
<text x="240" y="124.5">2</text>
</g>
</svg>
